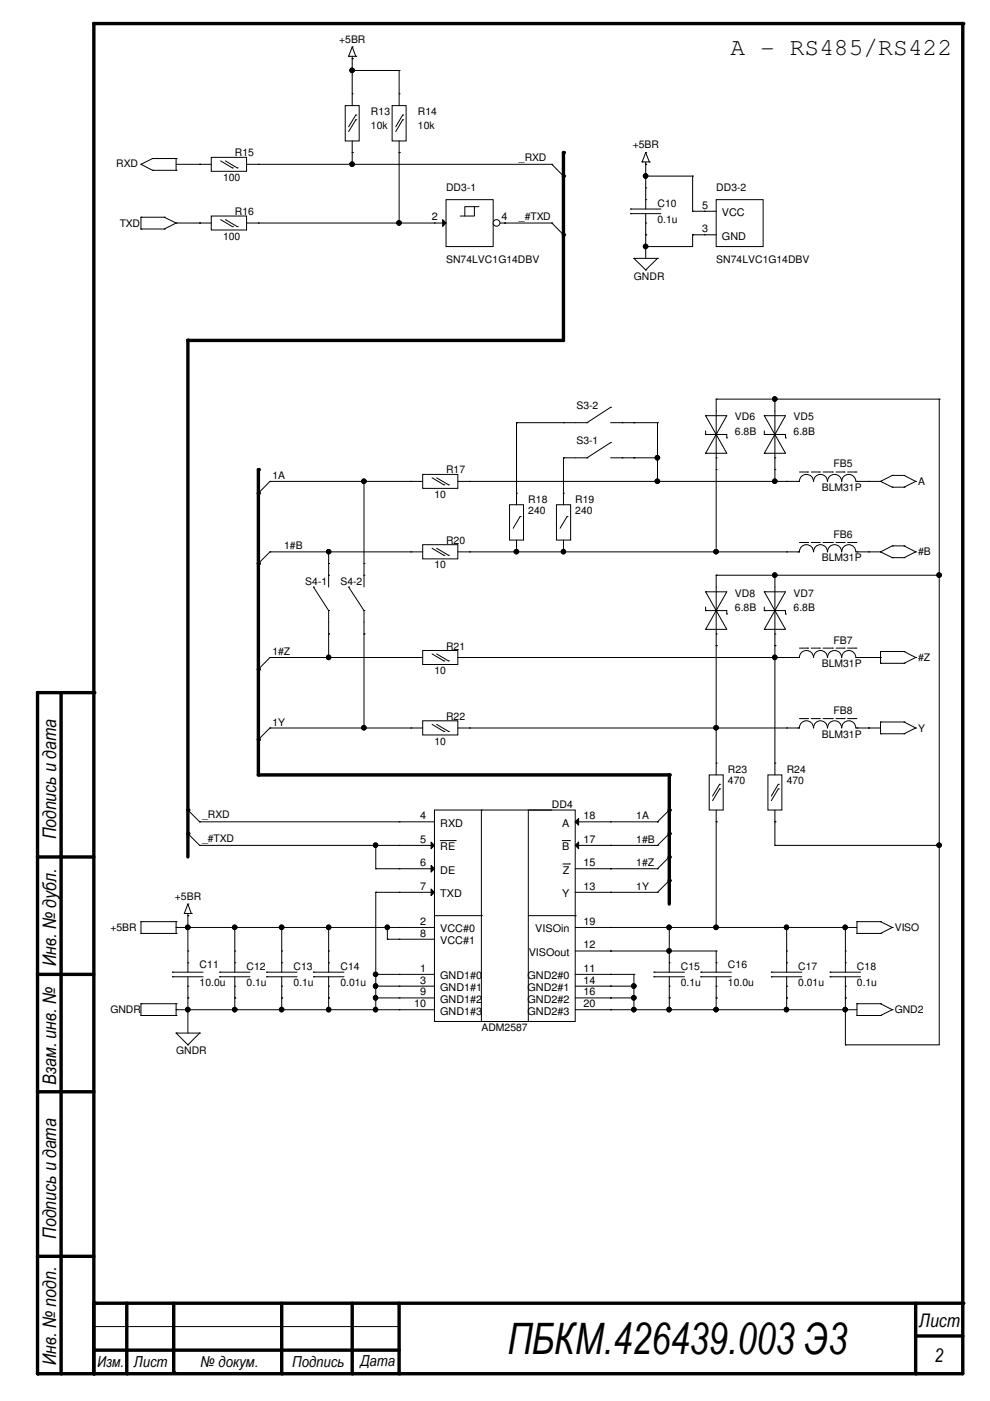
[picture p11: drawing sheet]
<svg xmlns="http://www.w3.org/2000/svg" width="210mm" height="297mm" viewBox="0 0 210 297" stroke-linecap="round" stroke-linejoin="round" font-family="sans-serif">
<path d="M119.5 32.3v39.9h-79.7v109.5M54.8 99.6v64.7h87.1v27.4M19.9 146.9v-141.9h184.2v271.3" fill="none" stroke="#000" stroke-width=".72"/>
<g fill="#000">
<circle cx="19.9" cy="5" r=".36"/>
<circle cx="204.1" cy="5" r=".36"/>
<circle cx="119.5" cy="37.3" r=".36"/>
<circle cx="119.5" cy="32.3" r=".36"/>
<circle cx="119.5" cy="49.8" r=".36"/>
<circle cx="39.8" cy="72.2" r=".36"/>
<circle cx="54.8" cy="99.6" r=".36"/>
<circle cx="54.8" cy="119.5" r=".36"/>
<circle cx="54.8" cy="104.6" r=".36"/>
<circle cx="19.9" cy="146.9" r=".36"/>
<circle cx="54.8" cy="141.9" r=".36"/>
<circle cx="54.8" cy="156.8" r=".36"/>
<circle cx="39.8" cy="171.7" r=".36"/>
<circle cx="39.8" cy="176.7" r=".36"/>
<circle cx="54.8" cy="164.3" r=".36"/>
<circle cx="141.9" cy="164.3" r=".36"/>
<circle cx="141.9" cy="171.7" r=".36"/>
<circle cx="141.9" cy="176.7" r=".36"/>
<circle cx="141.9" cy="181.7" r=".36"/>
<circle cx="141.9" cy="186.7" r=".36"/>
</g>
<g fill="none" stroke="#000" stroke-width=".21">
<path d="M73.9 11.9h.1M73.9 11.9h1.5M74.7 12.4h.1M74.7 14.9h.1M74.7 9.9h.1M74.7 11.9v8M74.7 14.9h9.9M74.7 9.9l-.8 2M74.7 9.9l.7 2M75.4 11.9h.1M84.6 14.9h.1M84.6 14.9v5"/>
<path d="M29.9 34.8h.1M29.9 34.8l2.4 1.3M32.3 36.1h.1M32.3 33.6h.1M32.3 36.1h5M32.3 33.6l-2.4 1.2M32.3 33.6h5M37.3 33.6h.1M37.3 36.1h.1M37.3 34.8h5M37.3 33.6v2.5M42.3 34.8h.1"/>
<path d="M54.8 34.8h62.2M74.7 32.3h.1M74.7 34.8h.1M74.7 32.3v2.5M84.6 32.3h.1M84.6 32.3v15M117 34.8h.1M117 34.8l2.5 2.5M136.1 34.3h.1M136.1 34.3h1.6M136.9 34.8h.1M136.9 37.3h.1"/>
<path d="M136.9 32.3h.1M136.9 34.3v5.5M136.9 37.3h10M136.9 32.3l-.8 2M136.9 32.3l.8 2M137.7 34.3h.1M146.9 37.3h.1M146.9 37.3v7.5M29.9 46.1h.1M29.9 48.6h.1M29.9 46.1h4.9M29.9 46.1v2.5"/>
<path d="M29.9 48.6h4.9M34.8 46.1h.1M34.8 48.6h.1M34.8 46.1l2.5 1.2M37.3 47.3h.1M37.3 47.3h5M37.3 47.3l-2.5 1.3M42.3 47.3h.1M54.8 47.3h39.8M84.6 47.3h.1M92.1 47.3h.1M93.9 46.6l.7 .7-.7 .7z"/>
<path d="M94.6 42.3h10v10h-10zM100.6 43.8v2h-3M101.6 43.8h-3v2M107 47.3h.1M107 47.3h10M117 47.3h.1M117 47.3l2.5 2.5M134.4 54.8h.1M134.4 54.8h5M134.4 54.8l2.5 2.4M136.9 52.3h.1M136.9 49.8h.1"/>
<path d="M136.9 57.2h.1M136.9 49.8v5M139.4 54.8h.1M139.4 54.8l-2.5 2.4M146.9 44.8h.1M146.9 49.8h.1M146.9 44.8h2.5M146.9 49.8v2.5h-10M146.9 49.8h2.5M109.5 89.6h.1M109.5 89.6v15M109.5 89.6h10"/>
<path d="M119.5 97.1h.1M119.5 97.1v7.5M134.4 89.6h.1M134.4 97.1h.1M134.4 89.6h5M134.4 97.1h5M139.4 89.6h.1M139.4 97.1h.1M139.4 89.6v12.5M151.8 99.6v17.4M151.8 84.6h47.3M164.3 84.6h.1"/>
<path d="M164.3 99.6v2.5M199.1 84.6h.1M199.1 84.6v136.9h-19.9M54.8 119.5h.1M54.8 104.6h.1M57.2 102.1h.1M57.2 117h.1M57.2 117h29.9M57.2 102.1h29.9M57.2 117l-2.4 2.5M57.2 102.1l-2.4 2.5M69.7 117h.1"/>
<path d="M69.7 117v2.5M77.2 102.1h.1M77.2 119.5h.1M77.2 102.1v22.4M99.6 117h67.2M99.6 102.1h67.2M109.5 117h.1M119.5 117h.1M139.4 102.1h.1M151.8 117h.1M164.3 102.1h.1M166.8 102.1h.1"/>
<path d="M184.2 117h2.5M184.2 102.1h2.5M186.7 117h.1M186.7 102.1h.1M186.7 102.1l2.5 1.2M186.7 117l2.5 1.2M189.2 100.8h.1M189.2 103.3h.1M189.2 115.7h.1M189.2 118.2h.1M189.2 100.8l-2.5 1.3M189.2 100.8h2.5"/>
<path d="M189.2 103.3h2.5M189.2 115.7l-2.5 1.3M189.2 115.7h2.5M189.2 118.2h2.5M191.7 100.8h.1M191.7 103.3h.1M191.7 115.7h.1M191.7 118.2h.1M191.7 100.8l2.4 1.3M191.7 115.7l2.4 1.3M194.1 102.1h.1M194.1 117h.1"/>
<path d="M194.1 102.1l-2.4 1.2M194.1 117l-2.4 1.2M57.2 139.4h.1M57.2 139.4h29.9M57.2 139.4l-2.4 2.5M69.7 139.4h.1M69.7 134.4h.1M69.7 134.4v5M73.9 124.5h.1M73.9 124.5l3.3 5M77.2 134.4h.1M77.2 129.5h.1"/>
<path d="M77.2 122h.1M77.2 129.5v24.8M99.6 139.4h67.2M151.8 122h.1M151.8 136.9h.1M151.8 136.9v24.9M151.8 122h47.3M164.3 139.4h.1M164.3 136.9h.1M164.3 136.9v24.9M166.8 139.4h.1M184.2 139.4h2.5"/>
<path d="M186.7 139.4h.1M186.7 138.1h.1M186.7 138.1h5M186.7 138.1v2.5M191.7 138.1h.1M191.7 138.1l2.4 1.3M194.1 139.4h.1M194.1 139.4l-2.4 1.2M199.1 122h.1M54.8 156.8h.1M54.8 141.9h.1M57.2 154.3h.1"/>
<path d="M57.2 154.3h29.9M57.2 154.3l-2.4 2.5M77.2 154.3h.1M99.6 154.3h67.2M151.8 154.3h.1M184.2 154.3h.1M184.2 154.3h2.5M186.7 140.6h.1M186.7 155.6h.1M186.7 153.1h.1M186.7 140.6h5M186.7 153.1v2.5"/>
<path d="M186.7 153.1h5M186.7 155.6h5M191.7 140.6h.1M191.7 153.1h.1M191.7 155.6h.1M191.7 153.1l2.4 1.2M194.1 154.3h.1M194.1 154.3l-2.4 1.3M39.8 171.7h.1M39.8 176.7h.1M39.8 171.7l2.5 2.5M39.8 176.7l2.5 2.5"/>
<path d="M42.3 174.2h.1M42.3 179.2h.1M42.3 174.2h49.8M42.3 179.2h49.8M79.7 179.2h.1M79.7 179.2v5M84.6 174.2h.1M84.6 179.2h.1M91.4 178.5l.7 .7-.7 .8zM92.1 171.7h10v44.9h-10zM93.3 178.2h3.2M96.5 178.2h.1"/>
<path d="M102.1 171.7h.1M102.1 171.7h14.9M112 171.7h10v44.9h-10zM119.2 178.2h1.5M120.7 178.2h.1M122 179.2l.7-.7v1.5zM122 174.2l.7-.7v1.5zM122 174.2h17.4M122 179.2h17.4M129.5 179.2h.1M129.5 174.2h.1M139.4 174.2h.1"/>
<path d="M139.4 179.2h.1M141.9 171.7l-2.5 2.5M141.9 176.7l-2.5 2.5M151.8 174.2h.1M151.8 174.2v22.4M164.3 174.2h.1M164.3 179.2h.1M164.3 179.2h34.8M164.3 174.2v5M199.1 179.2h.1M29.9 197.9h.1M29.9 195.4h.1"/>
<path d="M29.9 195.4v2.5M29.9 195.4h7.4M29.9 197.9h7.4M37.3 196.6h.1M37.3 195.4h.1M37.3 197.9h.1M37.3 196.6h54.8M37.3 195.4v2.5M39.1 193.7h.1M39.1 193.7h1.5M39.8 196.6h.1M39.8 194.1h.1"/>
<path d="M39.8 191.7h.1M39.8 193.7v7.9M39.8 191.7l-.7 2M39.8 191.7l.8 2M40.6 193.7h.1M49.8 196.6h.1M49.8 196.6v5M59.7 196.6h.1M59.7 196.6v5M69.7 196.6h.1M69.7 196.6v5M79.7 189.2h.1"/>
<path d="M79.7 184.2h.1M79.7 189.2v24.9M79.7 189.2h12.4M79.7 184.2h12.4M82.1 199.1h.1M82.1 196.6h.1M82.1 199.1h10M82.1 196.6v2.5M84.6 196.6h.1M84.6 184.2h.1M84.6 189.2h.1M84.6 199.1h.1"/>
<path d="M91.4 183.5l.7 .7-.7 .7zM91.4 188.5l.7 .7-.7 .7zM92.1 194.1h10M102.1 194.1h.1M112 194.1h10M119.3 183.2h1.4M120.7 183.2h.1M122 194.1h.1M122 196.6h59.7M122 189.2h17.4M122 184.2h17.4M129.5 196.6h.1"/>
<path d="M129.5 184.2h.1M129.5 189.2h.1M139.4 184.2h.1M139.4 189.2h.1M141.9 196.6h.1M141.9 196.6v5M141.9 181.7l-2.5 2.5M141.9 186.7l-2.5 2.5M151.8 196.6h.1M166.8 196.6h.1M166.8 196.6v5M179.2 196.6h.1"/>
<path d="M179.2 196.6v5M181.7 197.9h.1M181.7 195.4h.1M181.7 195.4h5M181.7 197.9h5M181.7 195.4v2.5M186.7 195.4h.1M186.7 197.9h.1M186.7 195.4l2.5 1.2M189.2 196.6h.1M189.2 196.6l-2.5 1.3M29.9 215.3h.1"/>
<path d="M29.9 212.8h.1M29.9 212.8v2.5M29.9 212.8h7.4M29.9 215.3h7.4M37.3 214.1h.1M37.3 212.8h.1M37.3 215.3h.1M37.3 219h.1M37.3 214.1h54.8M37.3 212.8v2.5M37.3 219h5M37.3 219l2.5 2.5"/>
<path d="M39.8 214.1h.1M39.8 211.6h.1M39.8 211.6v7.4M42.3 219h.1M42.3 219l-2.5 2.5M49.8 214.1h.1M49.8 211.6h.1M49.8 211.6v2.5M59.7 211.6h.1M59.7 214.1h.1M59.7 211.6v2.5M69.7 211.6h.1"/>
<path d="M69.7 214.1h.1M69.7 211.6v2.5M79.7 206.6h.1M79.7 211.6h.1M79.7 209.1h.1M79.7 214.1h.1M79.7 206.6h12.4M79.7 211.6h12.4M79.7 209.1h12.4M84.6 209.1h.1M84.6 214.1h.1M84.6 211.6h.1"/>
<path d="M84.6 206.6h.1M102.1 216.6h.1M102.1 216.6h9.9M122 214.1h59.7M122 206.6h12.4M122 211.6h12.4M122 209.1h12.4M122 201.6h29.8M129.5 201.6h.1M129.5 214.1h.1M129.5 206.6h.1M129.5 209.1h.1"/>
<path d="M129.5 211.6h.1M134.4 206.6h.1M134.4 214.1h.1M134.4 209.1h.1M134.4 211.6h.1M134.4 206.6v7.5M141.9 201.6h.1M141.9 211.6h.1M141.9 214.1h.1M141.9 211.6v2.5M151.8 211.6h.1M151.8 214.1h.1"/>
<path d="M151.8 211.6v2.5M166.8 211.6h.1M166.8 214.1h.1M166.8 211.6v2.5M179.2 211.6h.1M179.2 214.1h.1M179.2 211.6v9.9M181.7 215.3h.1M181.7 212.8h.1M181.7 212.8v2.5M181.7 212.8h5M181.7 215.3h5"/>
<path d="M186.7 212.8h.1M186.7 215.3h.1M186.7 212.8l2.5 1.3M189.2 214.1h.1M189.2 214.1l-2.5 1.2M39.8 221.5h.1M179.2 221.5h.1"/>
<circle cx="74.7" cy="14.9" r=".49"/>
<circle cx="74.7" cy="34.8" r=".49"/>
<circle cx="136.9" cy="37.3" r=".49"/>
<circle cx="84.6" cy="47.3" r=".49"/>
<circle cx="136.9" cy="52.3" r=".49"/>
<circle cx="139.4" cy="97" r=".49"/>
<circle cx="164.3" cy="84.6" r=".49"/>
<circle cx="69.7" cy="117" r=".47"/>
<circle cx="77.2" cy="102" r=".49"/>
<circle cx="109.5" cy="117" r=".48"/>
<circle cx="119.5" cy="117" r=".47"/>
<circle cx="139.4" cy="102" r=".49"/>
<circle cx="151.8" cy="117" r=".48"/>
<circle cx="164.3" cy="102" r=".49"/>
<circle cx="69.7" cy="139.4" r=".48"/>
<circle cx="164.3" cy="139.4" r=".49"/>
<circle cx="164.3" cy="121.9" r=".49"/>
<circle cx="199.1" cy="121.9" r=".49"/>
<circle cx="77.2" cy="154.3" r=".48"/>
<circle cx="151.8" cy="154.3" r=".48"/>
<circle cx="79.6" cy="179.2" r=".47"/>
<circle cx="199.1" cy="179.2" r=".48"/>
<circle cx="39.8" cy="196.6" r=".49"/>
<circle cx="49.8" cy="196.6" r=".49"/>
<circle cx="59.7" cy="196.6" r=".49"/>
<circle cx="69.7" cy="196.6" r=".48"/>
<circle cx="82.1" cy="196.6" r=".48"/>
<circle cx="141.8" cy="196.6" r=".48"/>
<circle cx="151.8" cy="196.6" r=".49"/>
<circle cx="166.7" cy="196.6" r=".48"/>
<circle cx="179.2" cy="196.6" r=".48"/>
<circle cx="39.8" cy="214.1" r=".49"/>
<circle cx="49.8" cy="214.1" r=".49"/>
<circle cx="59.7" cy="214.1" r=".49"/>
<circle cx="69.7" cy="214.1" r=".48"/>
<circle cx="79.6" cy="209.1" r=".48"/>
<circle cx="79.6" cy="214.1" r=".48"/>
<circle cx="79.6" cy="211.6" r=".48"/>
<circle cx="79.6" cy="206.6" r=".47"/>
<circle cx="134.4" cy="211.6" r=".49"/>
<circle cx="134.4" cy="209.1" r=".49"/>
<circle cx="134.4" cy="214.1" r=".49"/>
<circle cx="141.8" cy="201.6" r=".48"/>
<circle cx="141.8" cy="214.1" r=".48"/>
<circle cx="151.8" cy="214.1" r=".49"/>
<circle cx="166.7" cy="214.1" r=".48"/>
<circle cx="179.2" cy="214.1" r=".48"/>
</g>
<g fill="#000">
<path d="M93.9 46.6l.7 .7-.7 .7zM91.4 178.5l.7 .7-.7 .8zM122 179.2l.7-.7v1.5zM122 174.2l.7-.7v1.5zM91.4 183.5l.7 .7-.7 .7zM91.4 188.5l.7 .7-.7 .7z"/>
<circle cx="74.7" cy="14.9" r=".49"/>
<circle cx="74.7" cy="34.8" r=".49"/>
<circle cx="136.9" cy="37.3" r=".49"/>
<circle cx="84.6" cy="47.3" r=".49"/>
<circle cx="136.9" cy="52.3" r=".49"/>
<circle cx="139.4" cy="97" r=".49"/>
<circle cx="164.3" cy="84.6" r=".49"/>
<circle cx="69.7" cy="117" r=".47"/>
<circle cx="77.2" cy="102" r=".49"/>
<circle cx="109.5" cy="117" r=".48"/>
<circle cx="119.5" cy="117" r=".47"/>
<circle cx="139.4" cy="102" r=".49"/>
<circle cx="151.8" cy="117" r=".48"/>
<circle cx="164.3" cy="102" r=".49"/>
<circle cx="69.7" cy="139.4" r=".48"/>
<circle cx="164.3" cy="139.4" r=".49"/>
<circle cx="164.3" cy="121.9" r=".49"/>
<circle cx="199.1" cy="121.9" r=".49"/>
<circle cx="77.2" cy="154.3" r=".48"/>
<circle cx="151.8" cy="154.3" r=".48"/>
<circle cx="79.6" cy="179.2" r=".47"/>
<circle cx="199.1" cy="179.2" r=".48"/>
<circle cx="39.8" cy="196.6" r=".49"/>
<circle cx="49.8" cy="196.6" r=".49"/>
<circle cx="59.7" cy="196.6" r=".49"/>
<circle cx="69.7" cy="196.6" r=".48"/>
<circle cx="82.1" cy="196.6" r=".48"/>
<circle cx="141.8" cy="196.6" r=".48"/>
<circle cx="151.8" cy="196.6" r=".49"/>
<circle cx="166.7" cy="196.6" r=".48"/>
<circle cx="179.2" cy="196.6" r=".48"/>
<circle cx="39.8" cy="214.1" r=".49"/>
<circle cx="49.8" cy="214.1" r=".49"/>
<circle cx="59.7" cy="214.1" r=".49"/>
<circle cx="69.7" cy="214.1" r=".48"/>
<circle cx="79.6" cy="209.1" r=".48"/>
<circle cx="79.6" cy="214.1" r=".48"/>
<circle cx="79.6" cy="211.6" r=".48"/>
<circle cx="79.6" cy="206.6" r=".47"/>
<circle cx="134.4" cy="211.6" r=".49"/>
<circle cx="134.4" cy="209.1" r=".49"/>
<circle cx="134.4" cy="214.1" r=".49"/>
<circle cx="141.8" cy="201.6" r=".48"/>
<circle cx="141.8" cy="214.1" r=".48"/>
<circle cx="151.8" cy="214.1" r=".49"/>
<circle cx="166.7" cy="214.1" r=".48"/>
<circle cx="179.2" cy="214.1" r=".48"/>
</g>
<circle cx="105.3" cy="47.3" r=".71" fill="#fff"/>
<g fill="none" stroke="#000" stroke-width=".21">
<path d="M74.7 19.9h.1M74.7 19.9v2.5M84.6 19.9h.1M84.6 19.9v2.5M42.3 34.8h.1M42.3 34.8h2.5M44.8 33.4h7.5v2.9h-7.5zM46.8 34.1l2.5 1.5M47.8 34.1l2.5 1.5M49.3 35.6h.1M50.3 35.6h.1M52.3 34.8h2.5"/>
<path d="M54.8 34.8h.1M73.2 22.4h3v7.5h-3zM74.7 32.3h.1M74.7 29.9v2.4M75.4 25.4h.1M75.4 24.4h.1M75.4 25.4l-1.5 2.5M75.4 24.4l-1.5 2.5M83.1 22.4h3v7.5h-3zM84.6 32.3h.1M84.6 29.9v2.4M85.4 25.4h.1"/>
<path d="M85.4 24.4h.1M85.4 25.4l-1.5 2.5M85.4 24.4l-1.5 2.5M136.9 39.8h.1M136.9 39.8v4.5M42.3 47.3h.1M42.3 47.3h2.5M44.8 45.8h7.5v3h-7.5zM46.8 46.6l2.5 1.4M47.8 46.6l2.5 1.4M49.3 48h.1M50.3 48h.1"/>
<path d="M52.3 47.3h2.5M54.8 47.3h.1M106 47.3h1M107 47.3h.1M133.7 45.3h.1M133.7 44.3h.1M133.7 45.3h6.4M133.7 44.3h6.4M136.9 47.3h.1M136.9 42.3h.1M136.9 49.8h.1M136.9 45.3v4.5"/>
<path d="M149.4 44.8h.1M149.4 49.8h.1M149.4 44.8h2.4M149.4 49.8h2.4M151.8 42.3h10v10h-10zM119.5 89.6h.1M119.5 97.1h.1M119.5 89.6h5M119.5 97.1h5M124.5 89.6h.1M124.5 97.1h.1M129.5 86.4h.1"/>
<path d="M129.5 93.9h.1M129.5 89.6h4.9M129.5 86.4l-5 3.2M129.5 97.1h4.9M129.5 93.9l-5 3.2M131.9 89.6h.1M131.9 97.1h.1M134.4 89.6h.1M134.4 97.1h.1M149.6 88.1h.1M149.6 92.1h.1M149.6 96.1h.1"/>
<path d="M149.6 91.4v.7M149.6 92.1h4.5v.7M149.6 88.1h4.5l-4.5 8M149.6 88.1l4.5 8h-4.5M151.8 92.1h.1M151.8 97.1h.1M151.8 84.6h.1M151.8 99.6h.1M151.8 84.6v15M154.1 92.8h.1M162.1 88.1h.1M162.1 92.1h.1"/>
<path d="M162.1 96.1h.1M162.1 88.1l4.4 8h-4.4M162.1 88.1h4.4l-4.4 8M162.1 92.1h4.4v.7M162.1 91.4v.7M164.3 92.1h.1M164.3 97.1h.1M164.3 84.6h.1M164.3 99.6h.1M164.3 84.6v15M166.5 92.8h.1M69.7 119.5h.1"/>
<path d="M69.7 119.5v5M87.1 117h.1M87.1 102.1h.1M87.1 117h2.5M87.1 102.1h2.5M89.6 115.5h7.5v3h-7.5zM89.6 100.6h7.5v2.9h-7.5zM91.6 116.2l2.5 1.5M91.6 101.3l2.5 1.5M92.6 116.2l2.5 1.5M92.6 101.3l2.5 1.5M94.1 117.7h.1"/>
<path d="M94.1 102.8h.1M95.1 117.7h.1M95.1 102.8h.1M97.1 117h2.5M97.1 102.1h2.5M99.6 117h.1M99.6 102.1h.1M108 107h3v7.5h-3zM109.5 117h.1M109.5 104.6h.1M109.5 104.6v2.4M109.5 114.5v2.5"/>
<path d="M110.3 109.5h.1M110.3 109.5l-1.5 2.5M118 107h3v7.5h-3zM119.5 117h.1M119.5 104.6h.1M119.5 104.6v2.4M119.5 114.5v2.5M120.2 109.5h.1M120.2 109.5l-1.5 2.5M166.8 117h2.7a1.48 1.48 0 0 1 1.5-1.5 1.48 1.48 0 0 1 1.5 1.5M166.8 117h.1M166.8 102.1h2.7a1.48 1.48 0 0 1 1.5-1.5 1.48 1.48 0 0 1 1.5 1.5"/>
<path d="M166.8 102.1h.1M169.2 117h.1M169.2 102.1h.1M169.5 115h1.7M169.5 100.1h1.7M171.2 115h.1M171.2 100.1h.1M172 115h1.7M172 100.1h1.7M172.5 117a1.48 1.48 0 0 1 1.5-1.5 1.48 1.48 0 0 1 1.5 1.5 1.48 1.48 0 0 1 1.5-1.5 1.48 1.48 0 0 1 1.4 1.5M172.5 102.1a1.48 1.48 0 0 1 1.5-1.5 1.48 1.48 0 0 1 1.5 1.5 1.48 1.48 0 0 1 1.5-1.5 1.48 1.48 0 0 1 1.4 1.5M173.7 115h.1"/>
<path d="M173.7 100.1h.1M174.5 115h2M174.5 100.1h2M176.5 115h.1M176.5 100.1h.1M177.2 115h1.8M177.2 100.1h1.8M178.5 117a1.48 1.48 0 0 1 1.5-1.5 1.48 1.48 0 0 1 1.4 1.5M178.5 102.1a1.48 1.48 0 0 1 1.5-1.5 1.48 1.48 0 0 1 1.4 1.5M179 115h.1M179 100.1h.1M179.7 115h1.8"/>
<path d="M179.7 100.1h1.8M181.5 115h.1M181.5 100.1h.1M181.5 117h2.7M181.5 102.1h2.7M181.7 117h.1M181.7 102.1h.1M184.2 117h.1M184.2 102.1h.1M66.5 124.5h.1M66.5 124.5l3.2 5M69.7 129.5h.1"/>
<path d="M69.7 122h.1M69.7 134.4h.1M69.7 129.5v4.9M87.1 139.4h.1M87.1 139.4h2.5M89.6 137.9h7.5v3h-7.5zM91.6 138.6l2.5 1.5M92.6 138.6l2.5 1.5M97.1 139.4h2.5M99.6 139.4h.1M149.6 125.5h.1M149.6 129.5h.1"/>
<path d="M149.6 133.4h.1M149.6 125.5l4.5 7.9h-4.5M149.6 125.5h4.5l-4.5 7.9M149.6 129.5h4.5v.7M149.6 128.7v.8M151.8 129.5h.1M151.8 134.4h.1M151.8 122h.1M151.8 136.9h.1M151.8 122v14.9M154.1 130.2h.1M162.1 125.5h.1"/>
<path d="M162.1 129.5h.1M162.1 133.4h.1M162.1 125.5h4.4l-4.4 7.9M162.1 129.5h4.4v.7M162.1 125.5l4.4 7.9h-4.4M162.1 128.7v.8M164.3 129.5h.1M164.3 134.4h.1M164.3 122h.1M164.3 136.9h.1M164.3 122v14.9M166.5 130.2h.1"/>
<path d="M166.8 139.4h2.7a1.48 1.48 0 0 1 1.5-1.5 1.48 1.48 0 0 1 1.5 1.5M166.8 139.4h.1M169.2 139.4h.1M169.5 137.4h1.7M171.2 137.4h.1M172 137.4h1.7M172.5 139.4a1.48 1.48 0 0 1 1.5-1.5 1.48 1.48 0 0 1 1.5 1.5 1.48 1.48 0 0 1 1.5-1.5 1.48 1.48 0 0 1 1.4 1.5M173.7 137.4h.1M174.5 137.4h2M176.5 137.4h.1M177.2 137.4h1.8M178.5 139.4a1.48 1.48 0 0 1 1.5-1.5 1.48 1.48 0 0 1 1.4 1.5"/>
<path d="M179 137.4h.1M179.7 137.4h1.8M181.5 137.4h.1M181.5 139.4h2.7M181.7 139.4h.1M184.2 139.4h.1M87.1 154.3h.1M87.1 154.3h2.5M89.6 152.8h7.5v3h-7.5zM91.6 153.6l2.5 1.5M92.6 153.6l2.5 1.5M94.1 155.1h.1"/>
<path d="M94.1 140.1h.1M95.1 155.1h.1M95.1 140.1h.1M97.1 154.3h2.5M99.6 154.3h.1M166.8 154.3h2.7a1.48 1.48 0 0 1 1.5-1.5 1.48 1.48 0 0 1 1.5 1.5M166.8 154.3h.1M169.2 154.3h.1M169.5 152.4h1.7M171.2 152.4h.1M172 152.4h1.7M172.5 154.3a1.48 1.48 0 0 1 1.5-1.5 1.48 1.48 0 0 1 1.5 1.5 1.48 1.48 0 0 1 1.5-1.5 1.48 1.48 0 0 1 1.4 1.5"/>
<path d="M173.7 152.4h.1M174.5 152.4h2M176.5 152.4h.1M177.2 152.4h1.8M178.5 154.3a1.48 1.48 0 0 1 1.5-1.5 1.48 1.48 0 0 1 1.4 1.5M179 152.4h.1M179.7 152.4h1.8M181.5 152.4h.1M181.5 154.3h2.7M181.7 154.3h.1M184.2 154.3h.1M150.4 164.3h2.9v7.4h-2.9z"/>
<path d="M151.8 174.2h.1M151.8 161.8h.1M151.8 161.8v2.5M151.8 171.7v2.5M152.6 167.3h.1M152.6 166.3h.1M152.6 167.3l-1.5 2.5M152.6 166.3l-1.5 2.5M162.8 164.3h3v7.4h-3zM164.3 174.2h.1M164.3 161.8h.1M164.3 161.8v2.5"/>
<path d="M164.3 171.7v2.5M165 167.3h.1M165 166.3h.1M165 167.3l-1.5 2.5M165 166.3l-1.5 2.5M36.6 207.1h.1M36.6 206.1h.1M36.6 207.1h6.5M36.6 206.1h6.5M39.8 209.1h.1M39.8 204.1h.1M39.8 201.6h.1"/>
<path d="M39.8 211.6h.1M39.8 201.6v4.5M39.8 207.1v4.5M46.6 207.1h.1M46.6 206.1h.1M46.6 207.1h6.4M46.6 206.1h6.4M49.8 209.1h.1M49.8 204.1h.1M49.8 201.6h.1M49.8 211.6h.1M49.8 201.6v4.5"/>
<path d="M49.8 207.1v4.5M56.5 207.1h.1M56.5 206.1h.1M56.5 207.1h6.5M56.5 206.1h6.5M59.7 209.1h.1M59.7 204.1h.1M59.7 201.6h.1M59.7 211.6h.1M59.7 201.6v4.5M59.7 207.1v4.5M66.5 207.1h.1"/>
<path d="M66.5 206.1h.1M66.5 207.1h6.4M66.5 206.1h6.4M69.7 209.1h.1M69.7 204.1h.1M69.7 201.6h.1M69.7 211.6h.1M69.7 201.6v4.5M69.7 207.1v4.5M138.6 207.1h.1M138.6 206.1h.1M138.6 207.1h6.5"/>
<path d="M138.6 206.1h6.5M141.9 209.1h.1M141.9 204.1h.1M141.9 201.6h.1M141.9 211.6h.1M141.9 201.6v4.5M141.9 207.1v4.5M148.6 207.1h.1M148.6 206.1h.1M148.6 207.1h6.5M148.6 206.1h6.5M151.8 209.1h.1"/>
<path d="M151.8 204.1h.1M151.8 201.6h.1M151.8 211.6h.1M151.8 201.6v4.5M151.8 207.1v4.5M163.5 207.1h.1M163.5 206.1h.1M163.5 207.1h6.5M163.5 206.1h6.5M166.8 209.1h.1M166.8 204.1h.1M166.8 201.6h.1"/>
<path d="M166.8 211.6h.1M166.8 201.6v4.5M166.8 207.1v4.5M176 207.1h.1M176 206.1h.1M176 207.1h6.5M176 206.1h6.5M179.2 209.1h.1M179.2 204.1h.1M179.2 201.6h.1M179.2 211.6h.1M179.2 201.6v4.5"/>
<path d="M179.2 207.1v4.5M19.9 277h.1M19.9 276.6v.4M19.9 281.3h.1M19.9 281.3h64.7"/>
<circle cx="74.7" cy="14.9" r=".49"/>
<circle cx="74.7" cy="34.8" r=".49"/>
<circle cx="136.9" cy="37.3" r=".49"/>
<circle cx="84.6" cy="47.3" r=".49"/>
<circle cx="105.3" cy="47.3" r=".71"/>
<circle cx="136.9" cy="52.3" r=".49"/>
<circle cx="139.4" cy="97" r=".49"/>
<circle cx="164.3" cy="84.6" r=".49"/>
<circle cx="69.7" cy="117" r=".47"/>
<circle cx="77.2" cy="102" r=".49"/>
<circle cx="109.5" cy="117" r=".48"/>
<circle cx="119.5" cy="117" r=".47"/>
<circle cx="139.4" cy="102" r=".49"/>
<circle cx="151.8" cy="117" r=".48"/>
<circle cx="164.3" cy="102" r=".49"/>
<circle cx="69.7" cy="139.4" r=".48"/>
<circle cx="164.3" cy="139.4" r=".49"/>
<circle cx="164.3" cy="121.9" r=".49"/>
<circle cx="199.1" cy="121.9" r=".49"/>
<circle cx="77.2" cy="154.3" r=".48"/>
<circle cx="151.8" cy="154.3" r=".48"/>
<circle cx="79.6" cy="179.2" r=".47"/>
<circle cx="199.1" cy="179.2" r=".48"/>
<circle cx="39.8" cy="196.6" r=".49"/>
<circle cx="49.8" cy="196.6" r=".49"/>
<circle cx="59.7" cy="196.6" r=".49"/>
<circle cx="69.7" cy="196.6" r=".48"/>
<circle cx="82.1" cy="196.6" r=".48"/>
<circle cx="141.8" cy="196.6" r=".48"/>
<circle cx="151.8" cy="196.6" r=".49"/>
<circle cx="166.7" cy="196.6" r=".48"/>
<circle cx="179.2" cy="196.6" r=".48"/>
<circle cx="39.8" cy="214.1" r=".49"/>
<circle cx="49.8" cy="214.1" r=".49"/>
<circle cx="59.7" cy="214.1" r=".49"/>
<circle cx="69.7" cy="214.1" r=".48"/>
<circle cx="79.6" cy="209.1" r=".48"/>
<circle cx="79.6" cy="214.1" r=".48"/>
<circle cx="79.6" cy="211.6" r=".48"/>
<circle cx="79.6" cy="206.6" r=".47"/>
<circle cx="134.4" cy="211.6" r=".49"/>
<circle cx="134.4" cy="209.1" r=".49"/>
<circle cx="134.4" cy="214.1" r=".49"/>
<circle cx="141.8" cy="201.6" r=".48"/>
<circle cx="141.8" cy="214.1" r=".48"/>
<circle cx="151.8" cy="214.1" r=".49"/>
<circle cx="166.7" cy="214.1" r=".48"/>
<circle cx="179.2" cy="214.1" r=".48"/>
</g>
<g fill="none" stroke="#000" stroke-width=".72">
<path d="M13 146.9v144.4M8 181.7h11.9M8 206.6h11.9M8 231.5h11.9M8 266.4h11.9M20.2 276.3h183.9v15h-196.1v-144.4h11.9v144.4M26.9 276.3v15M36.8 276.3v14.7M59.7 276.3v15M74.7 276.3v15M84.6 276.3v15M194.1 276.3v15"/>
<path d="M19.9 286.3h64.7M194.1 283.3h10"/>
</g>
<g fill="#000">
<circle cx="8" cy="146.9" r=".36"/>
<circle cx="8" cy="181.7" r=".36"/>
<circle cx="8" cy="206.6" r=".36"/>
<circle cx="8" cy="231.5" r=".36"/>
<circle cx="8" cy="266.4" r=".36"/>
<circle cx="19.9" cy="276.3" r=".36"/>
<circle cx="20.2" cy="276.3" r=".36"/>
<circle cx="204.1" cy="276.3" r=".36"/>
<circle cx="8" cy="291.3" r=".36"/>
<circle cx="13" cy="291.3" r=".36"/>
<circle cx="19.9" cy="291.3" r=".36"/>
<circle cx="19.9" cy="286.3" r=".36"/>
<circle cx="26.9" cy="291.3" r=".36"/>
<circle cx="36.8" cy="291" r=".36"/>
<circle cx="59.7" cy="291.3" r=".36"/>
<circle cx="74.7" cy="291.3" r=".36"/>
<circle cx="84.6" cy="291.3" r=".36"/>
<circle cx="194.1" cy="291.3" r=".36"/>
<circle cx="194.1" cy="283.3" r=".36"/>
</g>
<g fill="#000">
<circle cx="74.7" cy="14.9" r=".49"/>
<circle cx="74.7" cy="34.8" r=".49"/>
<circle cx="136.9" cy="37.3" r=".49"/>
<circle cx="84.6" cy="47.3" r=".49"/>
<circle cx="136.9" cy="52.3" r=".49"/>
<circle cx="139.4" cy="97" r=".49"/>
<circle cx="164.3" cy="84.6" r=".49"/>
<circle cx="69.7" cy="117" r=".47"/>
<circle cx="77.2" cy="102" r=".49"/>
<circle cx="109.5" cy="117" r=".48"/>
<circle cx="119.5" cy="117" r=".47"/>
<circle cx="139.4" cy="102" r=".49"/>
<circle cx="151.8" cy="117" r=".48"/>
<circle cx="164.3" cy="102" r=".49"/>
<circle cx="69.7" cy="139.4" r=".48"/>
<circle cx="164.3" cy="139.4" r=".49"/>
<circle cx="164.3" cy="121.9" r=".49"/>
<circle cx="199.1" cy="121.9" r=".49"/>
<circle cx="77.2" cy="154.3" r=".48"/>
<circle cx="151.8" cy="154.3" r=".48"/>
<circle cx="79.6" cy="179.2" r=".47"/>
<circle cx="199.1" cy="179.2" r=".48"/>
<circle cx="39.8" cy="196.6" r=".49"/>
<circle cx="49.8" cy="196.6" r=".49"/>
<circle cx="59.7" cy="196.6" r=".49"/>
<circle cx="69.7" cy="196.6" r=".48"/>
<circle cx="82.1" cy="196.6" r=".48"/>
<circle cx="141.8" cy="196.6" r=".48"/>
<circle cx="151.8" cy="196.6" r=".49"/>
<circle cx="166.7" cy="196.6" r=".48"/>
<circle cx="179.2" cy="196.6" r=".48"/>
<circle cx="39.8" cy="214.1" r=".49"/>
<circle cx="49.8" cy="214.1" r=".49"/>
<circle cx="59.7" cy="214.1" r=".49"/>
<circle cx="69.7" cy="214.1" r=".48"/>
<circle cx="79.6" cy="209.1" r=".48"/>
<circle cx="79.6" cy="214.1" r=".48"/>
<circle cx="79.6" cy="211.6" r=".48"/>
<circle cx="79.6" cy="206.6" r=".47"/>
<circle cx="134.4" cy="211.6" r=".49"/>
<circle cx="134.4" cy="209.1" r=".49"/>
<circle cx="134.4" cy="214.1" r=".49"/>
<circle cx="141.8" cy="201.6" r=".48"/>
<circle cx="141.8" cy="214.1" r=".48"/>
<circle cx="151.8" cy="214.1" r=".49"/>
<circle cx="166.7" cy="214.1" r=".48"/>
<circle cx="179.2" cy="214.1" r=".48"/>
</g>
<text font-size="9.2" x="107.6" y="287">ПБКМ.426439.003 Э3</text>
<text font-size="5.2" x="154.9" y="11.6">A - RS485/RS422</text>
<g font-size="4">
<text x="11.9" y="178" transform="rotate(-90 11.9 178)">Подпись и дата</text>
<text x="11.9" y="204.9" transform="rotate(-90 11.9 204.9)">Инв. № дубл.</text>
<text x="11.9" y="230" transform="rotate(-90 11.9 230)">Взам. инв. №</text>
<text x="11.9" y="262.6" transform="rotate(-90 11.9 262.6)">Подпись и дата</text>
<text x="194.9" y="281.3">Лист</text>
<text x="11.9" y="289.5" transform="rotate(-90 11.9 289.5)">Инв. № подп.</text>
<text x="198.1" y="288.8">2</text>
</g>
<g font-size="3.2">
<text x="20.7" y="289.8">Изм.</text>
<text x="28.4" y="289.8">Лист</text>
<text x="42.5" y="289.8">№ докум.</text>
<text x="62" y="289.8">Подпись</text>
<text x="76.4" y="289.6">Дата</text>
</g>
<g font-size="2.2">
<text x="71.9" y="9">+5BR</text>
<text x="78.7" y="24.4">R13</text>
<text x="78.7" y="27.4">10k</text>
<text x="88.6" y="24.4">R14</text>
<text x="88.6" y="27.4">10k</text>
<text x="24.6" y="35.4">RXD</text>
<text x="49.8" y="33.1">R15</text>
<text x="110" y="34.1">_RXD</text>
<text x="134.2" y="31.4">+5BR</text>
<text x="47.3" y="38.4">100</text>
<text x="94.6" y="40.6">DD3-1</text>
<text x="151.8" y="40.6">DD3-2</text>
<text x="49.8" y="45.6">R16</text>
<text x="91.6" y="46.7">2</text>
<text x="106.3" y="46.7">4</text>
<text x="110" y="46.6">_#TXD</text>
<text x="139.4" y="43.9">C10</text>
<text x="139.4" y="47.3">0.1u</text>
<text x="148.8" y="44.2">5</text>
<text x="153.1" y="45.8">VCC</text>
<text x="25.4" y="48.1">TXD</text>
<text x="47.3" y="50.8">100</text>
<text x="148.8" y="49.2">3</text>
<text x="153.1" y="50.8">GND</text>
<text x="94.6" y="55.8">SN74LVC1G14DBV</text>
<text x="134.4" y="59.3">GNDR</text>
<text x="151.8" y="55.8">SN74LVC1G14DBV</text>
<text x="122.2" y="86.7">S3-2</text>
<text x="155.8" y="89.2">VD6</text>
<text x="168.3" y="89.2">VD5</text>
<text x="122.2" y="94.1">S3-1</text>
<text x="155.8" y="92.2">6.8B</text>
<text x="168.3" y="92.2">6.8B</text>
<text x="57.7" y="101.6">1A</text>
<text x="94.6" y="100.4">R17</text>
<text x="176.7" y="99.1">FB5</text>
<text x="92.1" y="105.6">10</text>
<text x="112" y="106.6">R18</text>
<text x="122" y="106.6">R19</text>
<text x="174.2" y="104.1">BLM31P</text>
<text x="194.6" y="102.8">A</text>
<text x="112" y="109.1">240</text>
<text x="122" y="109.1">240</text>
<text x="60.2" y="116.5">1#B</text>
<text x="94.6" y="115.3">R20</text>
<text x="174.2" y="119">BLM31P</text>
<text x="176.7" y="114">FB6</text>
<text x="194.6" y="117.8">#B</text>
<text x="64.7" y="124">S4-1</text>
<text x="72.2" y="124">S4-2</text>
<text x="92.1" y="120.5">10</text>
<text x="155.8" y="126.5">VD8</text>
<text x="155.8" y="129.5">6.8B</text>
<text x="168.3" y="126.5">VD7</text>
<text x="168.3" y="129.5">6.8B</text>
<text x="94.6" y="137.7">R21</text>
<text x="176.7" y="136.4">FB7</text>
<text x="57.7" y="138.9">1#Z</text>
<text x="92.1" y="142.9">10</text>
<text x="174.2" y="141.4">BLM31P</text>
<text x="194.6" y="140.2">#Z</text>
<text x="57.7" y="153.8">1Y</text>
<text x="94.6" y="152.6">R22</text>
<text x="176.7" y="151.4">FB8</text>
<text x="194.6" y="155.1">Y</text>
<text x="92.1" y="157.9">10</text>
<text x="174.2" y="156.4">BLM31P</text>
<text x="154.3" y="163.8">R23</text>
<text x="154.3" y="166.3">470</text>
<text x="166.8" y="163.8">R24</text>
<text x="166.8" y="166.3">470</text>
<text x="42.8" y="173.5">_RXD</text>
<text x="89.1" y="173.7">4</text>
<text x="117" y="171.3">DD4</text>
<text x="123.7" y="173.7">18</text>
<text x="134.9" y="173.7">1A</text>
<text x="42.8" y="178.5">_#TXD</text>
<text x="89.1" y="178.7">5</text>
<text x="93.3" y="175.3">RXD</text>
<text x="119.2" y="175.3">A</text>
<text x="123.7" y="178.7">17</text>
<text x="134.9" y="178.7">1#B</text>
<text x="89.1" y="183.6">6</text>
<text x="93.3" y="180.3">RE</text>
<text x="93.3" y="185.2">DE</text>
<text x="119.2" y="180.3">B</text>
<text x="119.3" y="185.2">Z</text>
<text x="123.7" y="183.6">15</text>
<text x="134.9" y="183.7">1#Z</text>
<text x="37.1" y="190.7">+5BR</text>
<text x="89.1" y="188.6">7</text>
<text x="93.3" y="190.2">TXD</text>
<text x="119.2" y="190.2">Y</text>
<text x="123.7" y="188.6">13</text>
<text x="134.9" y="188.7">1Y</text>
<text x="23.4" y="197.4">+5BR</text>
<text x="89.1" y="196.1">2</text>
<text x="93.3" y="197.7">VCC#0</text>
<text x="113.5" y="197.7">VISOin</text>
<text x="123.7" y="196.1">19</text>
<text x="189.7" y="197.4">VISO</text>
<text x="89.1" y="198.6">8</text>
<text x="93.3" y="200.2">VCC#1</text>
<text x="112.1" y="202.6">VISOout</text>
<text x="123.7" y="201.1">12</text>
<text x="42.3" y="205.1">C11</text>
<text x="42.3" y="209.1">10.0u</text>
<text x="52.3" y="205.7">C12</text>
<text x="52.3" y="209.1">0.1u</text>
<text x="62.2" y="205.7">C13</text>
<text x="62.2" y="209.1">0.1u</text>
<text x="72.2" y="205.7">C14</text>
<text x="72.2" y="209.1">0.01u</text>
<text x="89.1" y="208.5">3</text>
<text x="89.1" y="206">1</text>
<text x="93.3" y="207.6">GND1#0</text>
<text x="111.8" y="207.6">GND2#0</text>
<text x="123.7" y="206">11</text>
<text x="123.7" y="208.5">14</text>
<text x="144.4" y="205.7">C15</text>
<text x="144.4" y="209.1">0.1u</text>
<text x="154.3" y="205.1">C16</text>
<text x="154.3" y="209.1">10.0u</text>
<text x="169.2" y="205.7">C17</text>
<text x="169.2" y="209.1">0.01u</text>
<text x="181.7" y="205.7">C18</text>
<text x="181.7" y="209.1">0.1u</text>
<text x="23.4" y="214.8">GNDR</text>
<text x="87.8" y="213.5">10</text>
<text x="89.1" y="211">9</text>
<text x="93.3" y="210.1">GND1#1</text>
<text x="93.3" y="215.1">GND1#3</text>
<text x="93.3" y="212.6">GND1#2</text>
<text x="111.8" y="210.1">GND2#1</text>
<text x="111.8" y="212.6">GND2#2</text>
<text x="111.8" y="215.1">GND2#3</text>
<text x="123.7" y="211">16</text>
<text x="123.7" y="213.5">20</text>
<text x="189.7" y="214.8">GND2</text>
<text x="102.1" y="218.6">ADM2587</text>
<text x="37.3" y="223.6">GNDR</text>
</g>
</svg>
